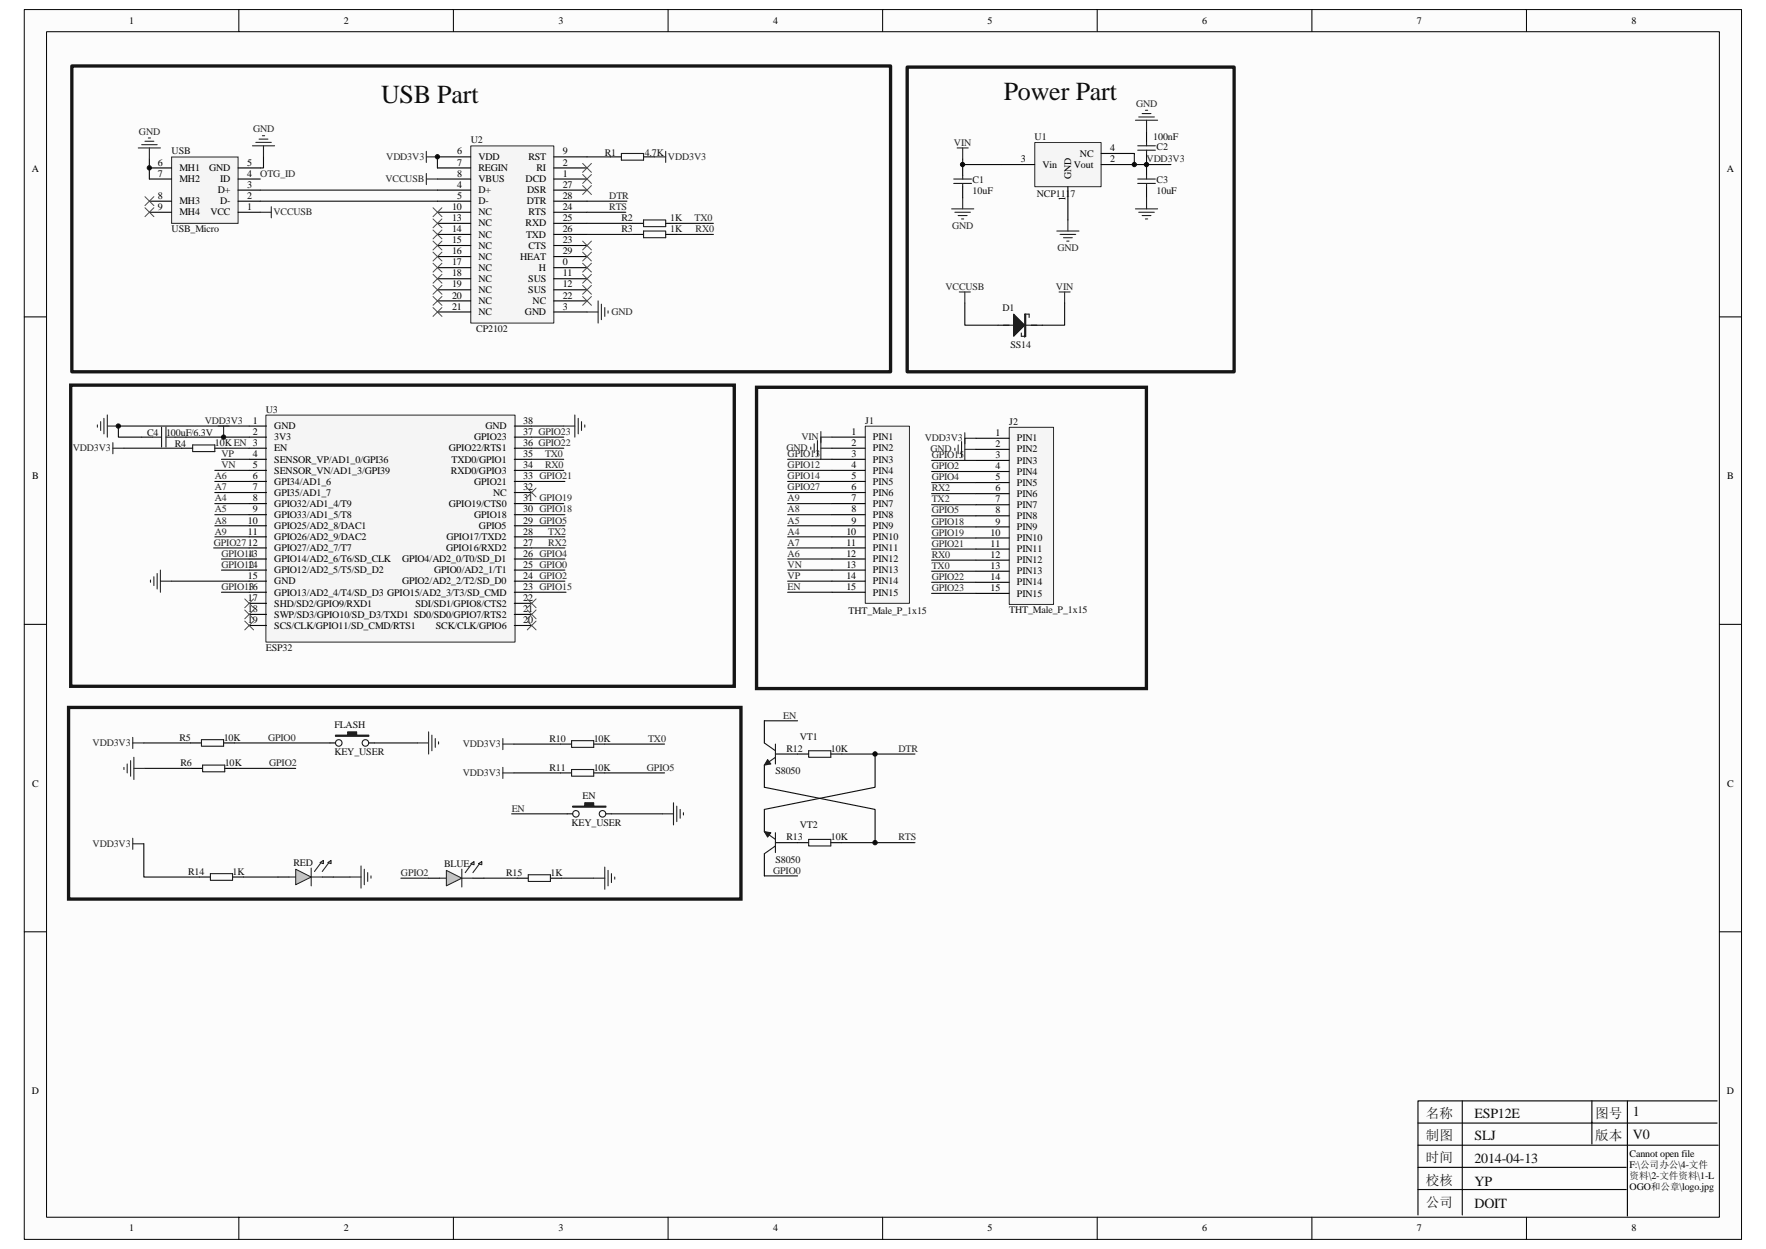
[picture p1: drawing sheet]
<svg xmlns="http://www.w3.org/2000/svg" width="297mm" height="210mm" viewBox="0 0 297 210" stroke-linecap="round" stroke-linejoin="round" font-family="sans-serif">
<path d="M4.1 1.6h288.8v206.8h-288.8z" fill="#fcfcfc"/>
<path d="M4.1 1.6h288.8v206.8h-288.8z" fill="none" stroke="#000" stroke-width=".17"/>
<path d="M7.8 5.4h281.4v199.2h-281.4z" fill="#fcfcfc"/>
<g fill="none" stroke="#000" stroke-width=".17">
<path d="M7.8 5.3h281.4v199.3h-281.4zM40.2 1.6v3.7M76.3 1.6v3.7M112.4 1.6v3.7M148.5 1.6v3.7M184.5 1.6v3.7M220.7 1.6v3.7M256.7 1.6v3.7M4.1 53.3h3.7M289.2 53.3h3.7M4.1 105h3.7M289.2 105h3.7"/>
<path d="M4.1 156.7h3.7M289.2 156.7h3.7M40.2 204.6v3.8M76.3 204.6v3.8M112.4 204.6v3.8M148.5 204.6v3.8M184.5 204.6v3.8M220.7 204.6v3.8M256.7 204.6v3.8"/>
</g>
<path d="M238.5 188.8h50.3M238.5 192.5h50.5M238.5 196.3h35M238.5 200h35M246 185.1v19.2M267.8 185.1v7.2M273.7 185.1v19.3M288.8 185.1h-50.3v19.2" fill="none" stroke="#000" stroke-width=".19"/>
<path d="M136.4 75.2v.3M136.9 74.6v1.5M137.5 74.1v2.6M138.1 73.5v3.7M138.1 75.4h1.8M160.6 75.4v.3M161.2 74.8v1.5M161.7 74.2v2.7M162.3 75.5h1.8M162.3 72.7v1.9M164.1 73.7h-1.8v3.7" fill="none" stroke="#262626" stroke-width=".19"/>
<path d="M145.6 71.7h7.4v29.7h-7.4z" fill="#f5f5f5"/>
<path d="M145.5 71.6h7.5v29.8h-7.5z" fill="none" stroke="#262626" stroke-width=".17"/>
<g fill="none" stroke="#000" stroke-width=".19">
<path d="M139.9 73.5h5.6M139.9 75.4h5.6M139.9 77.2h5.6M139.9 79.1h5.6M139.9 80.9h5.6M139.9 82.8h5.6M139.9 84.7h5.6M139.9 86.5h5.6M139.9 88.4h5.6M139.9 90.3h5.6M139.9 92.1h5.6M139.9 94h5.6"/>
<path d="M139.9 95.8h5.6M139.9 97.7h5.6M139.9 99.6h5.6"/>
</g>
<path d="M169.8 71.9h7.4v29.7h-7.4z" fill="#f5f5f5"/>
<path d="M169.8 71.8h7.4v29.8h-7.4z" fill="none" stroke="#262626" stroke-width=".17"/>
<g fill="none" stroke="#000" stroke-width=".19">
<path d="M164.1 73.7h5.6M164.1 75.5h5.6M164.1 77.4h5.6M164.1 79.3h5.6M164.1 81.1h5.6M164.1 83h5.6M164.1 84.9h5.6M164.1 86.7h5.6M164.1 88.6h5.6M164.1 90.4h5.6M164.1 92.3h5.6M164.1 94.2h5.6"/>
<path d="M164.1 96h5.6M164.1 97.9h5.6M164.1 99.8h5.6M32 124.9h1.9M37.6 124.9h1.9"/>
</g>
<path d="M138.1 73.5h1.8M138.1 72.6v1.8" fill="none" stroke="#262626" stroke-width=".19"/>
<path d="M33.9 124.4h3.7v1.1h-3.7z" fill="none" stroke="#1c1c1c" stroke-width=".19"/>
<path d="M12.1 11.1h137.7v51.4h-137.7z" fill="none" stroke="#151515" stroke-width=".56"/>
<path d="M79.2 24.6h14v29.7h-14z" fill="#f5f5f5"/>
<path d="M79.2 24.5h14v29.8h-14z" fill="none" stroke="#262626" stroke-width=".17"/>
<g fill="none" stroke="#000" stroke-width=".19">
<path d="M73.6 26.4h5.6M73.6 28.2h5.6M73.6 30.1h5.6M73.6 32h5.6M73.6 33.8h5.6M73.6 35.7h5.6M73.6 37.5h5.6M73.6 39.4h5.6M93.2 26.4h5.5M93.2 28.2h5.5M93.2 30.1h5.5M93.2 32h5.5"/>
<path d="M93.2 33.8h5.5M93.2 35.7h5.5M93.2 37.5h5.5M93.2 39.4h5.5M102.7 26.4h1.8M106.4 37.5h1.8M106.4 39.4h1.8M108.2 26.4h1.9M112 37.5h1.8M112 39.4h1.8M73.6 52.5h5.6M73.6 46.9h5.6"/>
<path d="M73.6 48.7h5.6M73.6 41.3h5.6M73.6 43.1h5.6M73.6 45h5.6M73.6 50.6h5.6M93.2 52.5h5.5M93.2 46.9h5.5M93.2 48.7h5.5M93.2 41.3h5.5M93.2 43.1h5.5M93.2 45h5.5M93.2 50.6h5.5"/>
<path d="M167.9 54.7h1.8M173.5 54.7h1.8"/>
</g>
<g fill="none" stroke="#262626" stroke-width=".19">
<path d="M71.7 30.1h1.9M71.7 26.4h1.9M71.7 25.4v1.9M71.7 29.2v1.8M110.1 26.4h1.9M112 25.4v1.9M98.7 52.5h1.9M100.6 50.6v3.7M101.2 51.1v2.6M101.7 51.7v1.5M102.3 52.3v.3M161.4 49.1h1.8"/>
<path d="M162.3 49.1v1.8M178.1 49.1h1.9M179.1 49.1v1.8"/>
</g>
<g fill="none" stroke="#4c4c4c" stroke-width=".17">
<path d="M72.8 34.9l1.5 1.5M72.8 36.8l1.5 1.5M72.8 38.7l1.5 1.5M74.3 34.9l-1.5 1.5M74.3 36.8l-1.5 1.5M74.3 38.7l-1.5 1.5M98 31.2l1.5 1.5M98 29.3l1.5 1.5M98 27.5l1.5 1.5M99.5 31.2l-1.5 1.5M99.5 29.3l-1.5 1.5M99.5 27.5l-1.5 1.5"/>
<path d="M72.8 40.5l1.5 1.5M72.8 42.4l1.5 1.5M72.8 44.3l1.5 1.4M72.8 46.1l1.5 1.5M72.8 48l1.5 1.5M72.8 49.8l1.5 1.5M72.8 51.7l1.5 1.5M74.3 40.5l-1.5 1.5M74.3 42.4l-1.5 1.5M74.3 44.3l-1.5 1.4M74.3 46.1l-1.5 1.5M74.3 48l-1.5 1.5"/>
<path d="M74.3 49.8l-1.5 1.5M74.3 51.7l-1.5 1.5M98 48l1.5 1.5M98 46.1l1.5 1.5M98 42.4l1.5 1.5M98 44.3l1.5 1.4M98 40.5l1.5 1.5M98 49.8l1.5 1.5M99.5 48l-1.5 1.5M99.5 46.1l-1.5 1.5M99.5 42.4l-1.5 1.5M99.5 44.3l-1.5 1.4"/>
<path d="M99.5 40.5l-1.5 1.5M99.5 49.8l-1.5 1.5"/>
</g>
<path d="M73.6 26.4v1.8M98.7 26.4h4M98.7 39.4h7.7M98.7 37.5h7.7M162.3 50.9v3.8h5.6M179.1 50.9v3.8h-3.8" fill="none" stroke="#0e0e0e" stroke-width=".19"/>
<path d="M104.5 25.8h3.7v1.1h-3.7zM108.2 37h3.8v1.1h-3.8zM108.2 38.8h3.8v1.2h-3.8zM168.8 54.7h5.6M171.8 56v.5h.7M172.4 52.8h.7v.6" fill="none" stroke="#1c1c1c" stroke-width=".19"/>
<path d="M152.6 11.3h55v51.2h-55z" fill="none" stroke="#151515" stroke-width=".56"/>
<g fill="#1c1c1c" stroke="#1c1c1c" stroke-width=".19">
<path d="M170.5 52.8l1.9 1.9-1.9 1.8z"/>
<path d="M172.4 52.8v3.7h.1v-3.7z" fill-rule="evenodd"/>
</g>
<path d="M44.7 69.8h41.9v38.1h-41.9z" fill="#f5f5f5"/>
<path d="M44.7 69.8h41.9v38.1h-41.9z" fill="none" stroke="#262626" stroke-width=".17"/>
<g fill="none" stroke="#000" stroke-width=".19">
<path d="M23.8 73.5h1.9M29.4 73.5h1.9M30.5 75.4h1.9M36.1 75.4h1.9M41.9 71.6h2.9M41.9 73.5h2.9M41.9 75.4h2.9M41.9 77.2h2.9M41.9 79.1h2.9M86.5 71.6h2.9M86.5 73.5h2.9M86.5 75.4h2.9"/>
<path d="M86.5 77.2h2.9M86.5 79.1h2.9M41.9 80.9h2.9M41.9 82.8h2.9M41.9 84.7h2.9M41.9 86.5h2.9M41.9 88.4h2.9M41.9 90.3h2.9M41.9 92.1h2.9M41.9 94h2.9M41.9 95.8h2.9M41.9 97.7h2.9"/>
<path d="M41.9 99.6h2.9M86.5 80.9h2.9M86.5 82.8h2.9M86.5 84.7h2.9M86.5 86.5h2.9M86.5 88.4h2.9M86.5 90.3h2.9M86.5 92.1h2.9M86.5 94h2.9M86.5 95.8h2.9M86.5 97.7h2.9M86.5 99.6h2.9"/>
<path d="M41.9 101.4h2.9M41.9 103.3h2.9M41.9 105.2h2.9M86.5 101.4h2.9M86.5 103.3h2.9M86.5 105.2h2.9M32.2 129.2h1.9M37.8 129.2h1.9M55.5 124.9h.9M62 124.9h1M33.5 147.4h1.9M39.1 147.4h1.9"/>
<path d="M46.8 147.4h1.8M54.2 147.4h1.9"/>
</g>
<g fill="none" stroke="#262626" stroke-width=".19">
<path d="M16.4 71.4v.4M16.9 70.9v1.5M17.5 70.3v2.6M18.1 71.6h1.8M18.1 69.8v3.7M19 75.4h1.8M19 74.4v1.9M94.8 71.6h1.9M96.7 69.8v3.7M97.3 70.3v2.6M97.8 70.9v1.5M98.4 71.4v.4"/>
<path d="M25.3 97.5v.4M25.9 97v1.4M26.4 96.4v2.6M27 97.7h1.8M27 95.8v3.8M20.8 129v.4M21.4 128.4v1.5M22 127.9v2.6M22.3 124.9h1.9M22.3 124v1.8M22.5 129.2h1.9M22.5 127.3v3.7"/>
<path d="M70.2 124.9h1.9M72.1 123v3.8M72.6 123.6v2.6M73.2 124.2v1.4M73.8 124.7v.4M22.3 141.9h1.9M22.3 140.9v1.9M48.6 147.4h1.1M52.3 147.4h1.9M52.3 145.9v3M54 145l-1.1 1.5M55.3 145l-1.1 1.5"/>
</g>
<g fill="none" stroke="#0e0e0e" stroke-width=".19">
<path d="M113.8 37.5h6.2M113.8 39.4h6.2M20.8 75.4h9.7M31.3 73.5h10.6M36.1 79.1h5.8M37.3 77.2h4.6M38 75.4h3.9M41.9 71.6h-22v1.9h3.9M89.4 73.5h5.4M89.4 75.4h5.4M89.4 77.2h5.4M89.4 79.1h5.4"/>
<path d="M89.4 71.6h5.4M132.5 77.2h7.4M132.5 79.1h7.4M156.7 77.4h7.4M156.7 79.3h7.4M28.8 97.7h13.1M35.9 92.1h6M36.1 80.9h5.8M36.1 82.8h5.8M36.1 84.7h5.8M36.1 86.5h5.8M36.1 88.4h5.8"/>
<path d="M36.1 90.3h5.8M37.3 95.8h4.6M37.3 94h4.6M37.3 99.6h4.6M89.4 95.8h5.6M89.4 97.7h5.6M89.4 80.9h5.6M89.4 84.7h5.4M89.4 86.5h5.6M89.4 88.4h5.6M89.4 90.3h5.6M89.4 94h5.6"/>
<path d="M89.4 99.6h5.8M89.4 92.1h5.6M132.5 95.8h7.4M132.5 97.7h7.4M132.5 80.9h7.4M132.5 82.8h7.4M132.5 84.7h7.4M132.5 86.5h7.4M132.5 88.4h7.4M132.5 90.3h7.4M132.5 94h7.4M132.5 99.6h7.4"/>
<path d="M132.5 92.1h7.4M156.7 81.1h7.4M156.7 83h7.4M156.7 84.9h7.4M156.7 86.7h7.4M156.7 88.6h7.4M156.7 90.4h7.4M156.7 92.3h7.4M156.7 94.2h7.4M156.7 96h7.4M156.7 97.9h7.4M156.7 99.8h7.4"/>
<path d="M24.2 124.9h7.8M24.4 129.2h7.8M39.5 124.9h16M39.7 129.2h10M63 124.9h7.2M24.2 141.9v5.5h9.3M41 147.4h5.8"/>
</g>
<g fill="none" stroke="#1c1c1c" stroke-width=".19">
<path d="M25.7 73.5h1.5M27.2 71.8v3.4M27.9 73.5h1.5M27.9 71.8v3.4M32.4 74.8h3.7v1.1h-3.7zM34.1 128.6h3.7v1.2h-3.7zM35.4 146.9h3.7v1.1h-3.7z"/>
<circle cx="57" cy="124.9" r=".55"/>
<circle cx="61.5" cy="124.9" r=".55"/>
</g>
<g fill="none" stroke="#4c4c4c" stroke-width=".17">
<path d="M88.7 82.1l1.5 1.4M90.2 82.1l-1.5 1.4M41.2 100.7l1.4 1.5M41.2 102.6l1.4 1.4M41.2 104.4l1.4 1.5M42.6 100.7l-1.4 1.5M42.6 102.6l-1.4 1.4M42.6 104.4l-1.4 1.5M88.7 104.4l1.5 1.5M88.7 102.6l1.5 1.4M88.7 100.7l1.5 1.5M90.2 104.4l-1.5 1.5"/>
<path d="M90.2 102.6l-1.5 1.4M90.2 100.7l-1.5 1.5"/>
</g>
<path d="M56.4 123.6h2.1v-.6h1.5v.6h2v.2h-5.6z" fill-rule="evenodd" fill="#1c1c1c" stroke="#1c1c1c" stroke-width=".19"/>
<path d="M127.3 65.1h65.5v50.7h-65.5zM11.5 118.9h113.1v32.3h-113.1z" fill="none" stroke="#151515" stroke-width=".56"/>
<g fill="#c0c0c0" stroke="#1c1c1c" stroke-width=".17">
<path d="M53.8 145l.6-.3v.5z"/>
<path d="M55.1 145l.6-.3v.5z"/>
<path d="M49.7 146.1l2.6 1.3-2.6 1.3z"/>
</g>
<path d="M56.1 147.4h2.8" fill="none" stroke="#0e0e0e" stroke-width=".19"/>
<path d="M58.9 147.4h1.8M60.7 145.6v3.7M61.3 146.1v2.6M61.8 146.7v1.5M62.4 147.3v.3M74 147.6h1.1M77.7 147.6h1.8M77.7 146.1v3M79.4 145.2l-1.2 1.5M80.7 145.2l-1.2 1.5" fill="none" stroke="#262626" stroke-width=".19"/>
<path d="M72.1 147.6h1.9M79.5 147.6h1.9M87 147.6h1.9M92.6 147.6h1.8" fill="none" stroke="#000" stroke-width=".19"/>
<path d="M88.9 147.1h3.7v1.1h-3.7z" fill="none" stroke="#1c1c1c" stroke-width=".19"/>
<g fill="#c0c0c0" stroke="#1c1c1c" stroke-width=".17">
<path d="M79.2 145.2l.5-.4v.6z"/>
<path d="M80.5 145.2l.5-.4v.6z"/>
<path d="M75.1 146.3l2.6 1.3-2.6 1.3z"/>
</g>
<path d="M67.4 147.6h4.7M81.4 147.6h5.6M94.4 147.6h5.5" fill="none" stroke="#0e0e0e" stroke-width=".19"/>
<path d="M99.9 147.6h1.8M101.7 145.8v3.7M102.3 146.3v2.6M102.8 146.9v1.5M103.4 147.4v.4" fill="none" stroke="#262626" stroke-width=".19"/>
<path d="M11.9 64.7h111.6v50.7h-111.6z" fill="none" stroke="#151515" stroke-width=".56"/>
<path d="M28.9 26.4h11.1v11.1h-11.1z" fill="#f5f5f5"/>
<path d="M28.9 26.4h11.1v11.1h-11.1z" fill="none" stroke="#262626" stroke-width=".17"/>
<g fill="none" stroke="#000" stroke-width=".19">
<path d="M25.1 35.7h3.7M25.1 33.8h3.7M25.1 30.1h3.7M25.1 28.2h3.7M40 35.7h3.8M40 33.8h3.8M40 32h3.8M40 30.1h3.8M40 28.2h3.8M161.9 27.7v1.8M161.9 31.4v1.9M192.8 22.1v1.8"/>
<path d="M192.8 25.8v1.9M94.3 125.1h1.8M94.3 129.9h1.8M95.4 136.8h.9M99.9 125.1h1.8M99.9 129.9h1.8M101.9 136.8h.9M128.6 121.2v3.7M128.6 128.6v3.8M128.6 136.1v3.7M130.4 126.8h5.6M139.7 126.8h1.9"/>
<path d="M128.6 143.5v3.8M130.4 141.7h5.6M139.7 141.7h1.9"/>
</g>
<g fill="none" stroke="#262626" stroke-width=".19">
<path d="M191.5 19.7h2.7M192.1 19.1h1.5M192.7 18.5h.3M23.3 24.9h3.7M23.8 24.3h2.6M24.4 23.7h1.5M25 23.2h.3M25.1 24.9v1.8M42.5 24.5h3.7M43 23.9h2.6M43.6 23.4h1.5M43.8 35.7h1.8"/>
<path d="M44.1 22.8h.4M44.3 24.5v1.9M45.6 34.8v1.8M160.1 35.1h3.7M160.6 35.7h2.6M161 24.9h1.9M161.2 36.2h1.5M161.7 36.8h.4M161.9 24.9v1.8M161.9 33.3v1.8M177.8 38.8h3.7M178.3 39.4h2.6"/>
<path d="M178.9 40h1.5M179.6 37v1.8M191 20.2h3.7M192.8 20.2v1.9M179.4 40.5h.4M36.7 71.6h1.8M37.6 71.6v1.9M84.6 125.1h1.8M84.6 129.9h1.8M84.6 124.2v1.8M84.6 129v1.9M111.4 136.8h1.9"/>
<path d="M113.3 135v3.7M113.8 135.5v2.6M114.4 136.1v1.5M115 136.6v.4"/>
</g>
<g fill="none" stroke="#0e0e0e" stroke-width=".19">
<path d="M25.1 26.7v3.4M43.8 33.8h29.8M43.8 32h29.8M44.3 26.4v1.8h-.5M98.7 33.8h6.7M98.7 35.7h6.6M86.1 136.8h9.3M86.4 125.1h7.9M86.4 129.9h7.9M101.7 125.1h10.1M101.7 129.9h10.1M102.8 136.8h8.6"/>
<path d="M128.6 132.4l18.6 3.7v5.6M128.6 121.2h5.6M141.6 126.8h12.3M147.2 126.8v5.6l-18.6 3.7M128.6 147.3h5.6M141.6 141.7h12.3"/>
</g>
<path d="M24.4 33.1l1.5 1.5M24.4 34.9l1.5 1.5M25.9 33.1l-1.5 1.5M25.9 34.9l-1.5 1.5" fill="none" stroke="#4c4c4c" stroke-width=".17"/>
<g fill="none" stroke="#1c1c1c" stroke-width=".19">
<path d="M160.4 30.8h3M160.4 30.1h3M161.9 29.5v.6M161.9 30.8v.6M191.4 24.5h2.9M191.4 25.3h2.9M192.8 23.9v.6M192.8 25.3v.5M96.1 124.5h3.8v1.1h-3.8zM96.1 129.4h3.8v1.1h-3.8zM128.6 139.8l1.8 1.3M128.6 124.9l1.8 1.3"/>
<path d="M130.4 125.1v3.3M130.4 140v3.3M130.4 127.3l-1.8 1.3M136 126.2h3.7v1.1h-3.7zM130.4 142.2l-1.8 1.3M136 141.1h3.7v1.1h-3.7z"/>
<circle cx="96.9" cy="136.8" r=".55"/>
<circle cx="101.3" cy="136.8" r=".55"/>
</g>
<path d="M96.3 135.5h2.1v-.5h1.5v.5h2v.2h-5.6z" fill-rule="evenodd" fill="#1c1c1c" stroke="#1c1c1c" stroke-width=".19"/>
<g fill="#1c1c1c" stroke="#1c1c1c" stroke-width=".17">
<path d="M128.6 139.8l1.1 .2-.6 .7z"/>
<path d="M129.1 127.7l.6 .7-1.1 .2z"/>
</g>
<path d="M174.1 24h11.1v7.4h-11.1z" fill="#f5f5f5"/>
<path d="M174 24h11.2v7.4h-11.2z" fill="none" stroke="#262626" stroke-width=".17"/>
<path d="M168.4 27.7h5.6M179.6 31.4v5.6M185.2 27.7h5.6M185.2 25.8h5.6M192.8 27.7v1.8M192.8 31.4v1.9" fill="none" stroke="#000" stroke-width=".19"/>
<path d="M161.9 26.7v1h6.5M190.8 25.8v1.9h6.2" fill="none" stroke="#0e0e0e" stroke-width=".19"/>
<path d="M191.4 30.1h2.9M191.4 30.8h2.9M192.8 29.5v.6M192.8 30.8v.6" fill="none" stroke="#1c1c1c" stroke-width=".19"/>
<path d="M191 35.1h3.7M191.5 35.7h2.7M192.1 36.2h1.5M192.7 36.8h.3M192.8 33.3v1.8" fill="none" stroke="#262626" stroke-width=".19"/>
<g fill="#0e0e0e" stroke="#0e0e0e" stroke-width=".17">
<circle cx="19.9" cy="71.6" r=".37"/>
<circle cx="25.1" cy="28.2" r=".36"/>
<circle cx="37.6" cy="73.5" r=".36"/>
<circle cx="73.6" cy="26.4" r=".36"/>
<circle cx="147.2" cy="141.7" r=".37"/>
<circle cx="147.2" cy="126.8" r=".37"/>
<circle cx="161.9" cy="27.7" r=".36"/>
<circle cx="190.8" cy="27.7" r=".36"/>
<circle cx="192.8" cy="27.7" r=".36"/>
</g>
<g font-size="4.4" fill="#0e0e0e">
<text x="64.1" y="17.4">USB Part</text>
<text x="168.8" y="16.8">Power Part</text>
</g>
<g font-size="2.4" fill="#0e0e0e">
<text x="248" y="187.9">ESP12E</text>
<text x="248" y="191.7">SLJ</text>
<text x="274.7" y="187.7">1</text>
<text x="274.7" y="191.5">V0</text>
<text x="248" y="195.5">2014-04-13</text>
<text x="248" y="199.3">YP</text>
<text x="248" y="203.2">DOIT</text>
</g>
<g font-size="2.3" fill="#0e0e0e">
<text x="239.8" y="187.9">名称</text>
<text x="239.8" y="191.6">制图</text>
<text x="268.3" y="187.9">图号</text>
<text x="268.3" y="191.6">版本</text>
<text x="239.8" y="195.4">时间</text>
<text x="239.8" y="199.2">校核</text>
<text x="239.8" y="203">公司</text>
</g>
<g font-size="1.7">
<text x="21.7" y="4">1</text>
<text x="57.8" y="4">2</text>
<text x="93.9" y="4">3</text>
<text x="130" y="4">4</text>
<text x="166.1" y="4">5</text>
<text x="202.2" y="4">6</text>
<text x="238.3" y="4">7</text>
<text x="274.4" y="4">8</text>
<text x="5.4" y="28.9">A</text>
<text x="26.6" y="27.8">6</text>
<text x="26.6" y="29.7">7</text>
<text x="30.2" y="28.8">MH1</text>
<text x="35.2" y="28.8">GND</text>
<text x="41.5" y="29.7">4</text>
<text x="41.5" y="27.8">5</text>
<text x="76.9" y="26">6</text>
<text x="76.9" y="27.8">7</text>
<text x="76.9" y="29.7">8</text>
<text x="80.5" y="26.9">VDD</text>
<text x="80.5" y="28.8">REGIN</text>
<text x="88.9" y="26.9">RST</text>
<text x="90.3" y="28.8">RI</text>
<text x="94.7" y="26">9</text>
<text x="94.7" y="27.8">2</text>
<text x="94.7" y="29.7">1</text>
<text x="171.7" y="27.3">3</text>
<text x="175.3" y="28.2">Vin</text>
<text x="180.6" y="28.2">Vout</text>
<text x="181.6" y="26.4">NC</text>
<text x="186.7" y="27.3">2</text>
<text x="186.7" y="25.4">4</text>
<text x="290.5" y="28.9">A</text>
<text x="26.6" y="33.4">8</text>
<text x="26.6" y="35.3">9</text>
<text x="30.2" y="30.6">MH2</text>
<text x="30.2" y="34.4">MH3</text>
<text x="36.7" y="32.5">D+</text>
<text x="37" y="34.4">D-</text>
<text x="37" y="30.6">ID</text>
<text x="41.5" y="31.6">3</text>
<text x="41.5" y="33.4">2</text>
<text x="41.5" y="35.3">1</text>
<text x="76" y="35.3">10</text>
<text x="76.9" y="31.6">4</text>
<text x="76.9" y="33.4">5</text>
<text x="80.5" y="30.6">VBUS</text>
<text x="80.5" y="32.5">D+</text>
<text x="80.5" y="34.4">D-</text>
<text x="88.4" y="30.6">DCD</text>
<text x="88.6" y="34.4">DTR</text>
<text x="88.7" y="32.5">DSR</text>
<text x="94.7" y="31.6">27</text>
<text x="94.7" y="35.3">24</text>
<text x="94.7" y="33.4">28</text>
<text x="179.2" y="33.7" transform="rotate(-90 179.2 33.7)">1</text>
<text x="180.2" y="30.1" transform="rotate(-90 180.2 30.1)">GND</text>
<text x="30.2" y="36.2">MH4</text>
<text x="35.4" y="36.2">VCC</text>
<text x="76" y="37.1">13</text>
<text x="76" y="39">14</text>
<text x="76" y="40.9">15</text>
<text x="80.5" y="36.2">NC</text>
<text x="80.5" y="38.1">NC</text>
<text x="80.5" y="39.9">NC</text>
<text x="80.5" y="41.8">NC</text>
<text x="88.4" y="38.1">RXD</text>
<text x="88.5" y="39.9">TXD</text>
<text x="88.9" y="41.8">CTS</text>
<text x="88.9" y="36.2">RTS</text>
<text x="94.7" y="40.9">23</text>
<text x="94.7" y="39">26</text>
<text x="94.7" y="37.1">25</text>
<text x="76" y="42.7">16</text>
<text x="76" y="44.6">17</text>
<text x="76" y="46.5">18</text>
<text x="80.5" y="43.7">NC</text>
<text x="80.5" y="45.5">NC</text>
<text x="80.5" y="47.4">NC</text>
<text x="87.5" y="43.7">HEAT</text>
<text x="88.9" y="47.4">SUS</text>
<text x="90.7" y="45.5">H</text>
<text x="94.7" y="46.5">11</text>
<text x="94.7" y="44.6">0</text>
<text x="94.7" y="42.7">29</text>
<text x="76" y="48.3">19</text>
<text x="76" y="50.2">20</text>
<text x="76" y="52">21</text>
<text x="80.5" y="49.3">NC</text>
<text x="80.5" y="51.1">NC</text>
<text x="80.5" y="53">NC</text>
<text x="88.3" y="53">GND</text>
<text x="88.9" y="49.3">SUS</text>
<text x="89.6" y="51.1">NC</text>
<text x="94.7" y="50.2">22</text>
<text x="94.7" y="48.3">12</text>
<text x="94.7" y="52">3</text>
<text x="42.5" y="71.2">1</text>
<text x="88" y="71.2">38</text>
<text x="42.5" y="73.1">2</text>
<text x="42.5" y="76.8">4</text>
<text x="46.1" y="72.2">GND</text>
<text x="46.1" y="74">3V3</text>
<text x="46.1" y="75.9">EN</text>
<text x="46.1" y="77.8">SENSOR_VP/AD1_0/GPI36</text>
<text x="75.5" y="75.9">GPIO22/RTS1</text>
<text x="75.9" y="77.8">TXD0/GPIO1</text>
<text x="79.7" y="74">GPIO23</text>
<text x="81.6" y="72.2">GND</text>
<text x="88" y="73.1">37 GPIO23</text>
<text x="88" y="76.8">35</text>
<text x="88" y="75">36 GPIO22</text>
<text x="143.2" y="73.1">1</text>
<text x="143.2" y="75">2</text>
<text x="143.2" y="76.8">3</text>
<text x="146.8" y="74">PIN1</text>
<text x="146.8" y="75.9">PIN2</text>
<text x="146.8" y="77.8">PIN3</text>
<text x="167.4" y="73.3">1</text>
<text x="167.4" y="75.1">2</text>
<text x="167.4" y="77">3</text>
<text x="171" y="74.2">PIN1</text>
<text x="171" y="76.1">PIN2</text>
<text x="171" y="77.9">PIN3</text>
<text x="5.4" y="80.6">B</text>
<text x="42.5" y="78.7">5</text>
<text x="42.5" y="80.6">6</text>
<text x="42.5" y="82.4">7</text>
<text x="46.1" y="79.6">SENSOR_VN/AD1_3/GPI39</text>
<text x="46.1" y="81.5">GPI34/AD1_6</text>
<text x="46.1" y="83.4">GPI35/AD1_7</text>
<text x="75.8" y="79.6">RXD0/GPIO3</text>
<text x="79.7" y="81.5">GPIO21</text>
<text x="82.9" y="83.4">NC</text>
<text x="88" y="82.4">32</text>
<text x="88" y="80.6">33 GPIO21</text>
<text x="88" y="78.7">34</text>
<text x="143.2" y="78.7">4</text>
<text x="143.2" y="80.6">5</text>
<text x="143.2" y="82.4">6</text>
<text x="146.8" y="79.6">PIN4</text>
<text x="146.8" y="81.5">PIN5</text>
<text x="146.8" y="83.4">PIN6</text>
<text x="167.4" y="78.9">4</text>
<text x="167.4" y="80.7">5</text>
<text x="167.4" y="82.6">6</text>
<text x="171" y="79.8">PIN4</text>
<text x="171" y="81.7">PIN5</text>
<text x="171" y="83.5">PIN6</text>
<text x="290.5" y="80.6">B</text>
<text x="41.7" y="88">10</text>
<text x="41.7" y="89.9">11</text>
<text x="42.5" y="84.3">8</text>
<text x="42.5" y="86.1">9</text>
<text x="46.1" y="85.2">GPIO32/AD1_4/T9</text>
<text x="46.1" y="87.1">GPIO33/AD1_5/T8</text>
<text x="46.1" y="88.9">GPIO25/AD2_8/DAC1</text>
<text x="75.5" y="85.2">GPIO19/CTS0</text>
<text x="79.7" y="87.1">GPIO18</text>
<text x="80.6" y="88.9">GPIO5</text>
<text x="88" y="88">29 GPIO5</text>
<text x="88" y="86.1">30 GPIO18</text>
<text x="88" y="89.9">28</text>
<text x="88" y="84.3">31 GPIO19</text>
<text x="142.4" y="89.9">10</text>
<text x="143.2" y="84.3">7</text>
<text x="143.2" y="86.1">8</text>
<text x="143.2" y="88">9</text>
<text x="146.8" y="85.2">PIN7</text>
<text x="146.8" y="87.1">PIN8</text>
<text x="146.8" y="88.9">PIN9</text>
<text x="167.4" y="84.5">7</text>
<text x="167.4" y="86.3">8</text>
<text x="167.4" y="88.2">9</text>
<text x="171" y="85.4">PIN7</text>
<text x="171" y="87.2">PIN8</text>
<text x="171" y="89.1">PIN9</text>
<text x="41.7" y="93.6">13</text>
<text x="41.7" y="95.5">14</text>
<text x="46.1" y="90.8">GPIO26/AD2_9/DAC2</text>
<text x="46.1" y="92.7">GPIO27/AD2_7/T7</text>
<text x="46.1" y="94.5">GPIO14/AD2_6/T6/SD_CLK</text>
<text x="67.6" y="94.5">GPIO4/AD2_0/T0/SD_D1</text>
<text x="75" y="92.7">GPIO16/RXD2</text>
<text x="75.1" y="90.8">GPIO17/TXD2</text>
<text x="88" y="95.5">25 GPIO0</text>
<text x="88" y="93.6">26 GPIO4</text>
<text x="88" y="91.7">27</text>
<text x="142.4" y="91.7">11</text>
<text x="142.4" y="93.6">12</text>
<text x="142.4" y="95.5">13</text>
<text x="146.8" y="90.8">PIN10</text>
<text x="146.8" y="92.7">PIN11</text>
<text x="146.8" y="94.5">PIN12</text>
<text x="166.6" y="90">10</text>
<text x="166.6" y="91.9">11</text>
<text x="166.6" y="93.8">12</text>
<text x="166.6" y="95.6">13</text>
<text x="171" y="91">PIN10</text>
<text x="171" y="92.8">PIN11</text>
<text x="171" y="94.7">PIN12</text>
<text x="41.7" y="97.3">15</text>
<text x="41.7" y="99.2">16</text>
<text x="41.7" y="101">17</text>
<text x="46.1" y="96.4">GPIO12/AD2_5/T5/SD_D2</text>
<text x="46.1" y="98.3">GND</text>
<text x="46.1" y="100.1">GPIO13/AD2_4/T4/SD_D3 GPIO15/AD2_3/T3/SD_CMD</text>
<text x="46.1" y="102">SHD/SD2/GPIO9/RXD1</text>
<text x="67.6" y="98.3">GPIO2/AD2_2/T2/SD_D0</text>
<text x="69.9" y="102">SDI/SD1/GPIO8/CTS2</text>
<text x="73" y="96.4">GPIO0/AD2_1/T1</text>
<text x="88" y="97.3">24 GPIO2</text>
<text x="88" y="101">22</text>
<text x="88" y="99.2">23 GPIO15</text>
<text x="142.4" y="97.3">14</text>
<text x="142.4" y="99.2">15</text>
<text x="146.8" y="96.4">PIN13</text>
<text x="146.8" y="98.3">PIN14</text>
<text x="146.8" y="100.1">PIN15</text>
<text x="166.6" y="97.5">14</text>
<text x="166.6" y="99.4">15</text>
<text x="171" y="96.6">PIN13</text>
<text x="171" y="98.4">PIN14</text>
<text x="171" y="100.3">PIN15</text>
<text x="41.7" y="102.9">18</text>
<text x="41.7" y="104.8">19</text>
<text x="46.1" y="103.8">SWP/SD3/GPIO10/SD_D3/TXD1 SD0/SD0/GPIO7/RTS2</text>
<text x="46.1" y="105.7">SCS/CLK/GPIO11/SD_CMD/RTS1</text>
<text x="73.3" y="105.7">SCK/CLK/GPIO6</text>
<text x="88" y="104.8">20</text>
<text x="88" y="102.9">21</text>
<text x="5.4" y="132.3">C</text>
<text x="290.5" y="132.3">C</text>
<text x="5.4" y="184">D</text>
<text x="290.5" y="184">D</text>
<text x="274.1" y="194.5">Cannot open file</text>
<text x="274.1" y="196.4">F:\公司办公\4-文件</text>
<text x="274.1" y="200.1">OGO和公章\logo.jpg</text>
<text x="21.7" y="207">1</text>
<text x="57.8" y="207">2</text>
<text x="93.9" y="207">3</text>
<text x="130" y="207">4</text>
<text x="166.1" y="207">5</text>
<text x="202.2" y="207">6</text>
<text x="238.3" y="207">7</text>
<text x="274.4" y="207">8</text>
</g>
<g font-size="1.7" fill="#262626">
<text x="191.1" y="18">GND</text>
<text x="23.4" y="22.6">GND</text>
<text x="42.6" y="22.2">GND</text>
<text x="43.8" y="29.7">OTG_ID</text>
<text x="65" y="26.9">VDD3V3</text>
<text x="112.3" y="26.9">VDD3V3</text>
<text x="160.5" y="24.5">VIN</text>
<text x="192.9" y="27.3">VDD3V3</text>
<text x="64.8" y="30.6">VCCUSB</text>
<text x="102.5" y="33.4">DTR</text>
<text x="102.5" y="35.3">RTS</text>
<text x="46" y="36.2">VCCUSB</text>
<text x="116.8" y="37.1">TX0</text>
<text x="117" y="39">RX0</text>
<text x="160.1" y="38.5">GND</text>
<text x="177.9" y="42.2">GND</text>
<text x="102.8" y="53">GND</text>
<text x="159" y="48.7">VCCUSB</text>
<text x="177.6" y="48.7">VIN</text>
<text x="34.4" y="71.2">VDD3V3</text>
<text x="12.2" y="75.9">VDD3V3</text>
<text x="37.2" y="76.8">VP</text>
<text x="91.7" y="76.8">TX0</text>
<text x="132.3" y="75.9">GND</text>
<text x="132.5" y="76.8">GPIO13</text>
<text x="134.8" y="74">VIN</text>
<text x="155.5" y="74.2">VDD3V3</text>
<text x="156.5" y="76.1">GND</text>
<text x="156.7" y="77">GPIO15</text>
<text x="36.1" y="80.6">A6</text>
<text x="36.1" y="82.4">A7</text>
<text x="37.2" y="78.7">VN</text>
<text x="91.7" y="78.7">RX0</text>
<text x="132.5" y="78.7">GPIO12</text>
<text x="132.5" y="80.6">GPIO14</text>
<text x="132.5" y="82.4">GPIO27</text>
<text x="156.7" y="78.9">GPIO2</text>
<text x="156.7" y="82.6">RX2</text>
<text x="156.7" y="80.7">GPIO4</text>
<text x="36.1" y="84.3">A4</text>
<text x="36.1" y="86.1">A5</text>
<text x="36.1" y="88">A8</text>
<text x="36.1" y="89.9">A9</text>
<text x="92.2" y="89.9">TX2</text>
<text x="132.5" y="89.9">A4</text>
<text x="132.5" y="88">A5</text>
<text x="132.5" y="86.1">A8</text>
<text x="132.5" y="84.3">A9</text>
<text x="156.7" y="84.5">TX2</text>
<text x="156.7" y="86.3">GPIO5</text>
<text x="156.7" y="88.2">GPIO18</text>
<text x="36" y="91.7">GPIO2712</text>
<text x="37.2" y="95.5">GPIO12</text>
<text x="37.2" y="93.6">GPIO14</text>
<text x="92.2" y="91.7">RX2</text>
<text x="132.5" y="95.5">VN</text>
<text x="132.5" y="93.6">A6</text>
<text x="132.5" y="91.7">A7</text>
<text x="156.7" y="93.8">RX0</text>
<text x="156.7" y="95.6">TX0</text>
<text x="156.7" y="90">GPIO19</text>
<text x="156.7" y="91.9">GPIO21</text>
<text x="37.2" y="99.2">GPIO13</text>
<text x="132.5" y="97.3">VP</text>
<text x="132.5" y="99.2">EN</text>
<text x="156.7" y="97.5">GPIO22</text>
<text x="156.7" y="99.4">GPIO23</text>
<text x="15.6" y="125.5">VDD3V3</text>
<text x="45.1" y="124.5">GPIO0</text>
<text x="77.8" y="125.6">VDD3V3</text>
<text x="109" y="124.7">TX0</text>
<text x="131.7" y="120.8">EN</text>
<text x="45.3" y="128.8">GPIO2</text>
<text x="77.8" y="130.5">VDD3V3</text>
<text x="108.8" y="129.5">GPIO5</text>
<text x="151.1" y="126.4">DTR</text>
<text x="86.1" y="136.4">EN</text>
<text x="15.6" y="142.4">VDD3V3</text>
<text x="151.1" y="141.3">RTS</text>
<text x="67.4" y="147.2">GPIO2</text>
<text x="130.1" y="146.9">GPIO0</text>
</g>
<g font-size="1.7" fill="#0e0e0e">
<text x="174" y="23.6">U1</text>
<text x="194" y="23.6">100nF</text>
<text x="28.9" y="26">USB</text>
<text x="79.2" y="24.1">U2</text>
<text x="101.7" y="26.2">R1</text>
<text x="108.4" y="26.2">4.7K</text>
<text x="194.5" y="25.2">C2</text>
<text x="163.6" y="30.8">C1</text>
<text x="163.6" y="32.7">10uF</text>
<text x="174.4" y="33.1">NCP1117</text>
<text x="194.5" y="30.8">C3</text>
<text x="194.5" y="32.7">10uF</text>
<text x="28.9" y="39">USB_Micro</text>
<text x="104.5" y="37.1">R2</text>
<text x="104.5" y="39">R3</text>
<text x="112.7" y="37.1">1K</text>
<text x="112.7" y="39">1K</text>
<text x="168.6" y="52.2">D1</text>
<text x="80.1" y="55.8">CP2102</text>
<text x="169.9" y="58.6">SS14</text>
<text x="44.7" y="69.4">U3</text>
<text x="145.5" y="71.2">J1</text>
<text x="169.8" y="71.4">J2</text>
<text x="24.8" y="73.3">C4</text>
<text x="27.9" y="73.3">100uF/6.3V</text>
<text x="29.4" y="75.1">R4</text>
<text x="36.1" y="75">10KEN 3</text>
<text x="142.7" y="103.3">THT_Male_P_1x15</text>
<text x="169.8" y="103.1">THT_Male_P_1x15</text>
<text x="44.7" y="109.4">ESP32</text>
<text x="30.2" y="124.5">R5</text>
<text x="37.6" y="124.5">10K</text>
<text x="56.3" y="122.5">FLASH</text>
<text x="92.4" y="124.7">R10</text>
<text x="99.9" y="124.7">10K</text>
<text x="134.5" y="124.3">VT1</text>
<text x="30.3" y="128.8">R6</text>
<text x="37.8" y="128.8">10K</text>
<text x="56.3" y="126.9">KEY_USER</text>
<text x="92.4" y="129.5">R11</text>
<text x="99.9" y="129.5">10K</text>
<text x="130.4" y="130.1">S8050</text>
<text x="132.3" y="126.4">R12</text>
<text x="139.7" y="126.4">10K</text>
<text x="98" y="134.4">EN</text>
<text x="96.1" y="138.9">KEY_USER</text>
<text x="132.3" y="141.3">R13</text>
<text x="134.5" y="139.2">VT2</text>
<text x="139.7" y="141.3">10K</text>
<text x="31.7" y="147">R14</text>
<text x="39.1" y="147">1K</text>
<text x="49.4" y="145.6">RED</text>
<text x="74.7" y="145.8">BLUE</text>
<text x="85.2" y="147.2">R15</text>
<text x="92.6" y="147.2">1K</text>
<text x="130.4" y="145">S8050</text>
</g>
<text font-size="1.6" x="274.1" y="198.3">资料\2-文件资料\1-L</text>
</svg>
